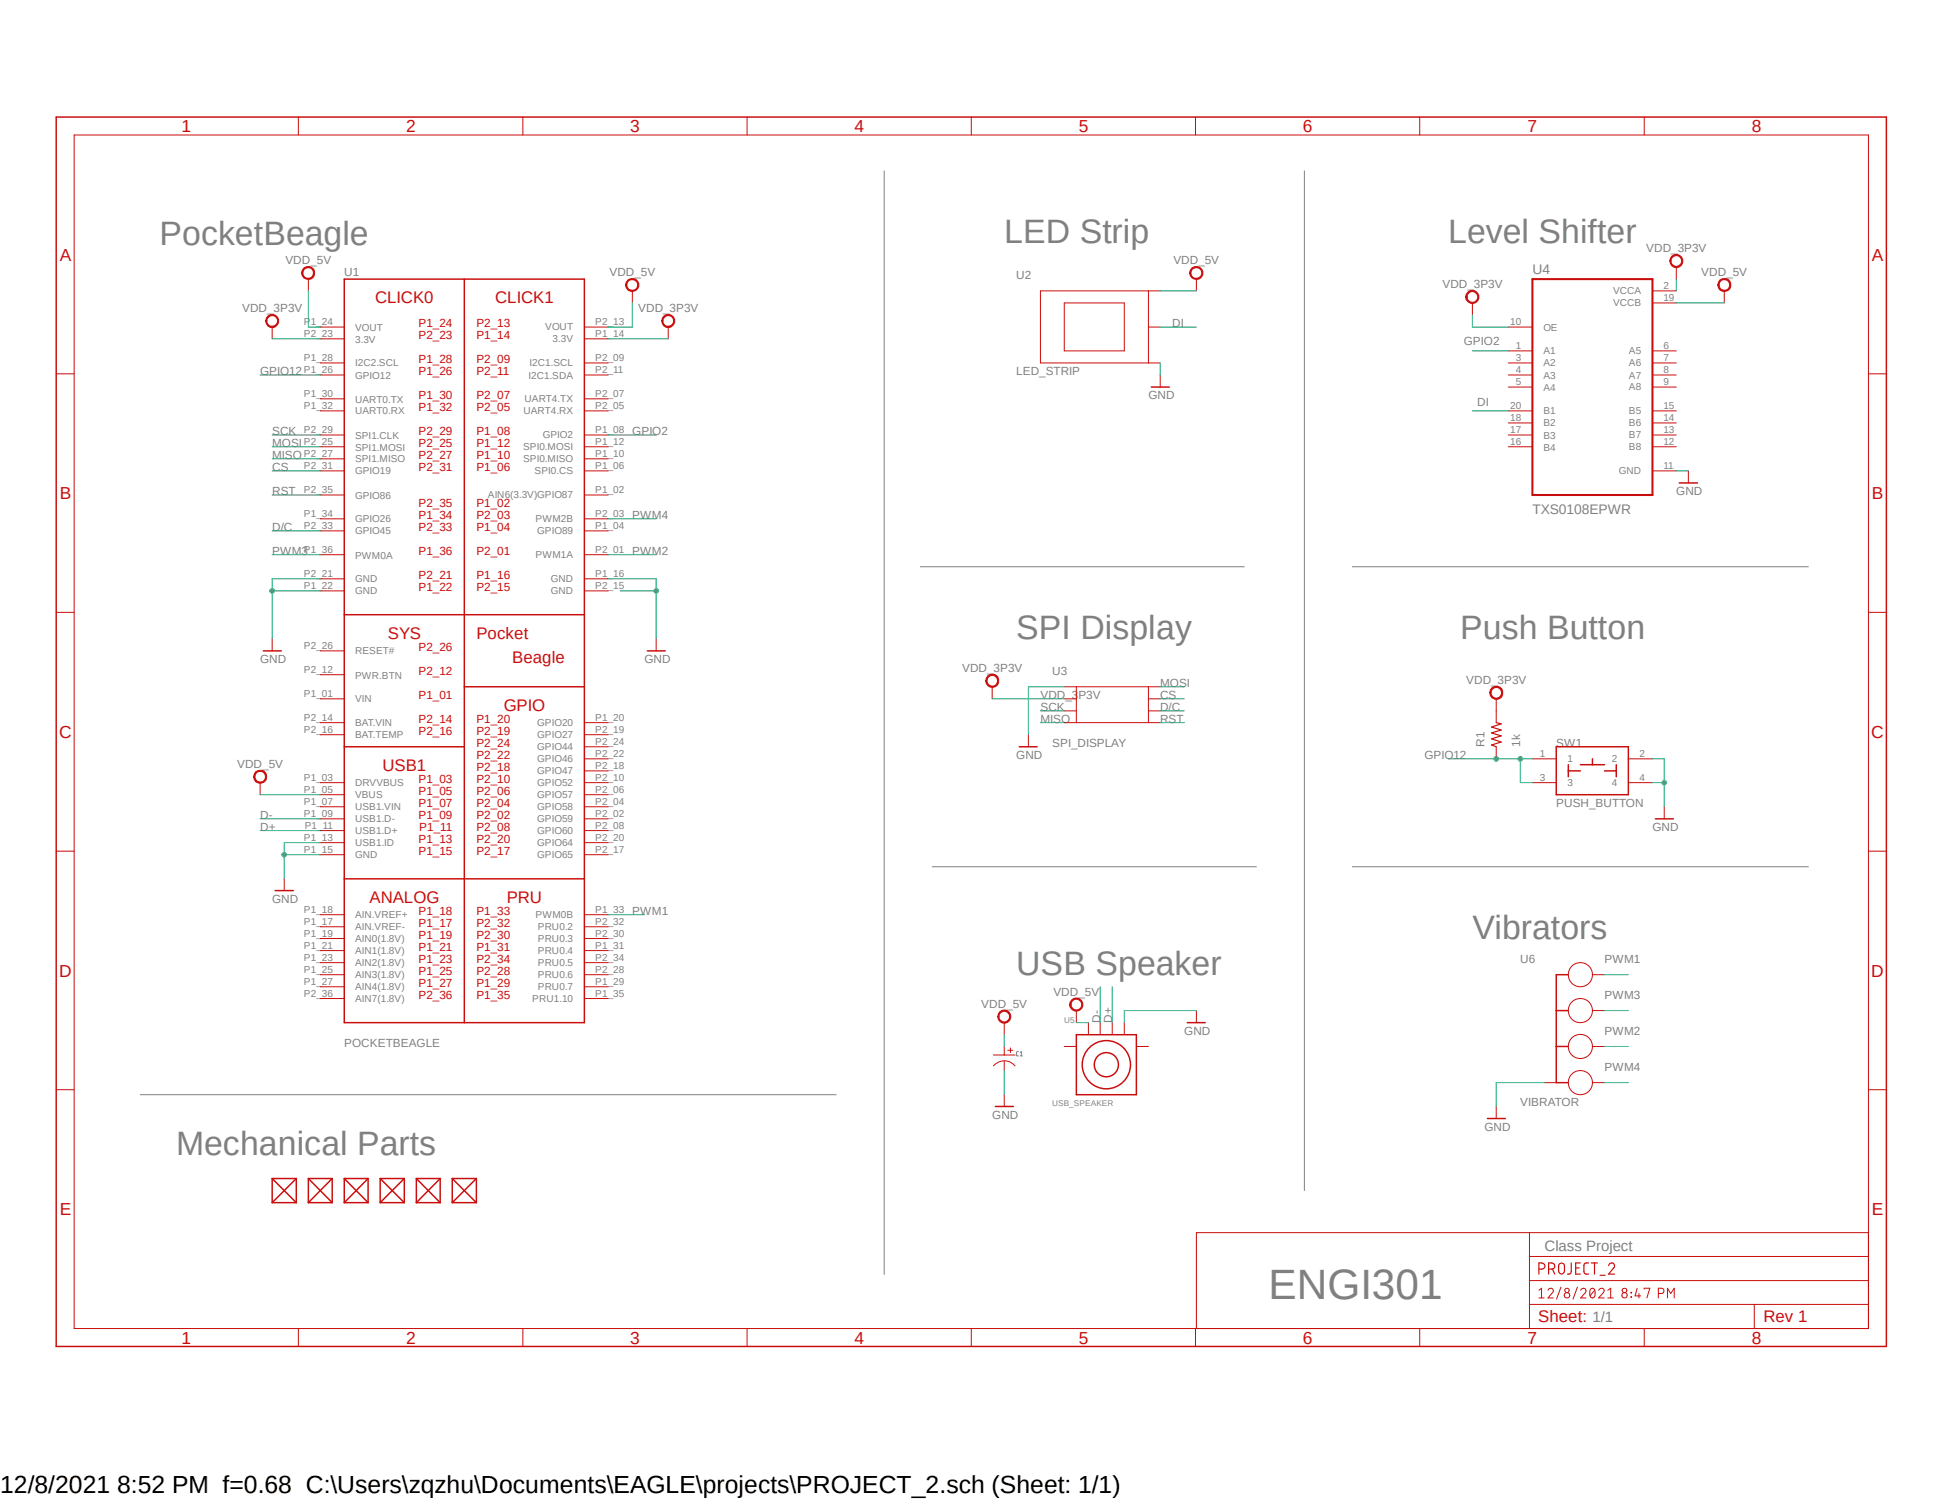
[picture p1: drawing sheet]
<svg xmlns="http://www.w3.org/2000/svg" width="279mm" height="216mm" viewBox="0 0 279 216" stroke-linecap="round" stroke-linejoin="round" font-family="sans-serif">
<path d="M7.7 16.6l264 177.6M271.7 16.6l-264 177.6" fill="none" stroke="#fff" stroke-width=".14"/>
<path d="M127.2 24.6v158.8M187.7 24.6v146.8M132.4 81.6h46.6M194.6 81.6h65.6M134.1 124.8h46.7M194.6 124.8h65.6M20.2 157.6h100.1M146.5 151.3l-.2 .1v.1v.4l.2 .1M146.8 152h.3M146.8 151.5l.1-.2v.7" fill="none" stroke="#808080" stroke-width=".14"/>
<g fill="none" stroke="#c90d0c" stroke-width=".14">
<path d="M10.7 19.4h258.1v171.8h-258.1zM42.9 16.8v2.6M75.2 16.8v2.6M107.5 16.8v2.6M139.7 16.8v2.6M172 16.8v2.6M204.3 16.8v2.6M236.6 16.8v2.6M8.1 53.8h2.6M46.1 48.8h3.4M46.1 47.1h3.4M46.1 54h3.4"/>
<path d="M46.1 52.2h3.4M46.1 57.4h3.4M46.1 59.1h3.4M84.1 48.8h3.4M84.1 47.1h3.4M84.1 54h3.4M84.1 52.2h3.4M84.1 57.4h3.4M84.1 59.1h3.4M153.1 43.6h8.7v6.9h-8.7zM165.2 47.1h1.7M165.2 41.9v10.3"/>
<path d="M166.9 41.9h-17.2v10.3h17.2M166.9 54v1.7M217 47.1h3.5M217 54h3.5M217 52.2h3.5M217 59.1h3.5M217 50.5h3.5M217 55.7h3.5M237.7 54h3.5M237.7 52.2h3.5M237.7 59.1h3.5M237.7 41.9h3.5"/>
<path d="M237.7 43.6h3.5M237.7 50.5h3.5M237.7 55.7h3.5M268.8 53.8h2.6M46.1 71.2h3.4M46.1 76.4h3.4M46.1 67.8h3.4M46.1 62.6h3.4M46.1 66h3.4M46.1 64.3h3.4M46.1 74.7h3.4M46.1 79.8h3.4"/>
<path d="M84.1 71.2h3.4M84.1 76.4h3.4M84.1 67.8h3.4M84.1 62.6h3.4M84.1 66h3.4M84.1 64.3h3.4M84.1 74.7h3.4M84.1 79.8h3.4M217 62.6h3.5M217 64.3h3.5M217 60.9h3.5M237.7 67.8h3.5"/>
<path d="M237.7 62.6h3.5M237.7 64.3h3.5M237.7 60.9h3.5M242.9 67.8v1.7M8.1 88.1h2.6M46.1 83.3h3.4M46.1 85h3.4M46.1 97.1h3.4M46.1 93.7h3.4M84.1 83.3h3.4M84.1 85h3.4M153.1 98.8h13.8"/>
<path d="M154.9 98.8v5.2M165.2 98.8v5.2M268.8 88.1h2.6M46.1 100.6h3.4M46.1 112.6h3.4M46.1 114.4h3.4M46.1 116.1h3.4M46.1 117.9h3.4M46.1 119.5h3.4M46.1 104h3.4M46.1 105.7h3.4M84.1 112.6h3.4"/>
<path d="M84.1 114.4h3.4M84.1 116.1h3.4M84.1 117.9h3.4M84.1 119.5h3.4M84.1 104h3.4M84.1 105.7h3.4M84.1 111h3.4M84.1 109.2h3.4M84.1 107.5h3.4M153.1 100.6h1.8M153.1 104h13.8M153.1 102.3h1.8"/>
<path d="M165.2 100.6h1.7M165.2 102.3h1.7M215.3 102.3v1.7M215.3 107.5v1.7M220.5 112.6h3.4M220.5 109.2h3.4M234.3 112.6h3.4M234.3 109.2h3.4M8.1 122.5h2.6M46.1 121.3h3.4M46.1 123h3.4M46.1 133.4h3.4"/>
<path d="M46.1 135.1h3.4M46.1 136.8h3.4M46.1 138.6h3.4M46.1 131.7h3.4M84.1 121.3h3.4M84.1 123h3.4M84.1 133.4h3.4M84.1 135.1h3.4M84.1 136.8h3.4M84.1 138.6h3.4M84.1 131.7h3.4M268.8 122.5h2.6"/>
<path d="M8.1 156.8h2.6M46.1 140.3h3.4M46.1 142h3.4M46.1 143.7h3.4M84.1 140.3h3.4M84.1 142h3.4M84.1 143.7h3.4M153.1 150.6h1.8M156.6 147.2v1.7M158.3 147.2v1.7M160 147.2v1.7M161.8 147.2v1.7"/>
<path d="M163.5 150.6h1.7M222.2 155.8h1.7M229.1 140.3h1.7M229.1 150.6h1.7M229.1 155.8h1.7M229.1 145.5h1.7M268.8 156.8h2.6M220 177.4v13.8M268.8 177.4h-96.7v13.8M42.9 191.2v2.6M75.2 191.2v2.6M107.5 191.2v2.6"/>
<path d="M139.7 191.2v2.6M172 191.2v2.6M204.3 191.2v2.6M220 187.7h48.8M220 184.3h48.8M220 180.8h48.8M221.4 185.7l.4-.3v1.4M221.4 186.8h.8M222.7 185.7a.4 .4 0 0 1 .5-.3 .4 .4 0 0 1 .3 .5l-.8 .9h.8M224.6 185.3l-.7 1.7M226.9 185.3l-.6 1.7M227.4 185.7a.39 .39 0 0 1 .6-.3 .39 .39 0 0 1 .1 .7l-.7 .7h.8"/>
<path d="M228.8 185.6a.34 .34 0 0 1 .6 0l.1 .2a.78 .78 0 0 1-.4 1 .85 .85 0 0 1-.3-1.2zM229.4 185.7l-.6 .8M230 185.7a.4 .4 0 0 1 .5-.3 .4 .4 0 0 1 .3 .5l-.8 .9h.8M231.3 186.8h.8M231.3 185.7l.4-.3v1.4M234.7 186v.1zM234.7 186.6v.1zM235.5 185.4l-.3 1.1h.9M235.8 186.2v.6M236.6 185.5v-.1h.8l-.5 1.4M236.6 191.2v2.6M238.6 186.2h.4a.38 .38 0 0 0 .4-.4 .38 .38 0 0 0-.4-.4h-.4v1.4"/>
<path d="M239.9 186.8v-1.4l.5 .8 .5-.8v1.4M252.4 187.7v3.5"/>
<circle cx="227.4" cy="145.5" r="1.74"/>
<circle cx="227.4" cy="140.3" r="1.74"/>
<circle cx="227.4" cy="155.8" r="1.74"/>
<circle cx="227.4" cy="150.6" r="1.74"/>
<circle cx="225.5" cy="185.7" r=".31"/>
<circle cx="225.5" cy="186.4" r=".39"/>
<circle cx="233.7" cy="186.4" r=".39"/>
<circle cx="233.7" cy="185.7" r=".33"/>
</g>
<g fill="none" stroke="#c90d0c" stroke-width=".21">
<path d="M8.1 16.8h263.3v177h-263.3zM49.5 40.2h34.6v107h-34.6zM66.8 40.2v107M165.7 55.7h2.5M241.6 69.5h2.6M49.5 88.5h34.6M66.8 98.8h17.3M49.5 107.5h17.3M223.9 107.5h10.4v6.9h-10.4zM225.6 111h1.8M225.6 110.1v1.7M227.4 110.1h3.4"/>
<path d="M229.1 109.2v.9M230.8 111h1.7M232.5 110.1v1.7M49.5 126.5h34.6M154.9 148.9h8.6v8.7h-8.6zM223.9 145.5h1.7M223.9 150.6h1.7M225.6 140.3h-1.7v15.5h1.7"/>
<circle cx="159.2" cy="153.2" r="1.74"/>
<circle cx="159.2" cy="153.2" r="3.5"/>
</g>
<g fill="none" stroke="#c90d0c" stroke-width=".17">
<path d="M215.3 104l.7 .2-1.4 .4 1.4 .5-1.4 .4 1.4 .4-1.4 .4 1.4 .5-1.4 .4 .7 .3M221.4 182.7h.4a.44 .44 0 0 0 .4-.7l-.4-.2h-.4v1.6M222.8 182.7l.7-.1a.46 .46 0 0 0 .2-.5 .46 .46 0 0 0-.4-.3h-.5v1.6M223.4 182.7l.3 .7M224.3 182a.43 .43 0 0 1 .5-.2 .43 .43 0 0 1 .3 .4v.7a.43 .43 0 0 1-.4 .5 .43 .43 0 0 1-.5-.5zM226.1 181.8v1.2a.4 .4 0 0 1-.6 .4M226.7 182.5h.5M227.4 181.8h-.7v1.6h.7M228.6 181.8h-.6a1.45 1.45 0 0 0-.1 1.4l.1 .1 .6 .1M228.9 181.8h.9M229.4 181.8v1.6M230.2 183.6h.7"/>
<path d="M231.4 182.2a.43 .43 0 0 1 .7-.4 .43 .43 0 0 1 .1 .7l-.8 .9h.9"/>
</g>
<path d="M220.5 40.2h17.2v31h-17.2z" fill="none" stroke="#c90d0c" stroke-width=".3"/>
<path d="M211.2 42a.96 .96 0 0 1 1.5 .3 .96 .96 0 0 1-.7 1.4 .96 .96 0 0 1-1.1-.9h.2a.78 .78 0 0 1 1.1-.7 .78 .78 0 0 1 .2 1.3 .78 .78 0 0 1-1.3-.3v-.3h-.2v-.4z" fill-rule="evenodd" fill="#c90d0c"/>
<path d="M211.2 42a.96 .96 0 0 1 1.5 .3 .96 .96 0 0 1-.7 1.4 .96 .96 0 0 1-1.1-.9h.2a.78 .78 0 0 1 1.1-.7 .78 .78 0 0 1 .2 1.3 .78 .78 0 0 1-1.3-.3v-.3h-.2v-.4zM211.8 43.6v1.7" fill="none" stroke="#c90d0c" stroke-width=".14"/>
<path d="M240.5 36.9a.94 .94 0 0 1 1.5 .2 .94 .94 0 0 1-.6 1.4 .94 .94 0 0 1-1.2-1h.2a.78 .78 0 0 1 1.1-.6 .78 .78 0 0 1 .2 1.3 .78 .78 0 0 1-1.2-.3l-.1-.4h-.2l.1-.3z" fill-rule="evenodd" fill="#c90d0c"/>
<path d="M240.5 36.9a.94 .94 0 0 1 1.5 .2 .94 .94 0 0 1-.6 1.4 .94 .94 0 0 1-1.2-1h.2a.78 .78 0 0 1 1.1-.6 .78 .78 0 0 1 .2 1.3 .78 .78 0 0 1-1.2-.3l-.1-.4h-.2l.1-.3zM241.2 38.4v1.8" fill="none" stroke="#c90d0c" stroke-width=".14"/>
<path d="M247.4 40.3a.95 .95 0 0 1 1.5 .2 .95 .95 0 0 1-.6 1.4 .95 .95 0 0 1-1.2-.9h.2a.78 .78 0 0 1 1-.7 .78 .78 0 0 1 .5 1.1 .78 .78 0 0 1-1.2 .2l-.3-.6h-.2z" fill-rule="evenodd" fill="#c90d0c"/>
<path d="M247.4 40.3a.95 .95 0 0 1 1.5 .2 .95 .95 0 0 1-.6 1.4 .95 .95 0 0 1-1.2-.9h.2a.78 .78 0 0 1 1-.7 .78 .78 0 0 1 .5 1.1 .78 .78 0 0 1-1.2 .2l-.3-.6h-.2zM248.1 41.9v1.7M148 105.7v1.8M239.4 116.1v1.8M172.1 145.5v1.7" fill="none" stroke="#c90d0c" stroke-width=".14"/>
<path d="M146.6 107.5h2.6M238.2 117.9h2.5M170.8 147.2h2.6" fill="none" stroke="#c90d0c" stroke-width=".21"/>
<path d="M214.6 99a.94 .94 0 0 1 1.5 .3 .94 .94 0 0 1-.6 1.3 .94 .94 0 0 1-1.2-.9h.2a.77 .77 0 0 1 1-.7 .77 .77 0 0 1 .3 1.2 .77 .77 0 0 1-1.2-.2l-.1-.3h-.2l.1-.4z" fill-rule="evenodd" fill="#c90d0c"/>
<path d="M39.2 91.9v1.8M214.6 99a.94 .94 0 0 1 1.5 .3 .94 .94 0 0 1-.6 1.3 .94 .94 0 0 1-1.2-.9h.2a.77 .77 0 0 1 1-.7 .77 .77 0 0 1 .3 1.2 .77 .77 0 0 1-1.2-.2l-.1-.3h-.2l.1-.4zM215.3 100.6v1.7M215.3 159.3v1.7" fill="none" stroke="#c90d0c" stroke-width=".14"/>
<path d="M37.9 93.7h2.6M214 161h2.6" fill="none" stroke="#c90d0c" stroke-width=".21"/>
<path d="M38.5 45.5a.94 .94 0 0 1 1.5 .2 .94 .94 0 0 1-.6 1.4 .94 .94 0 0 1-1.2-.9h.2a.78 .78 0 0 1 1-.8 .78 .78 0 0 1 .5 1.2 .78 .78 0 0 1-1.2 .2l-.3-.3v-.3h-.2l.1-.4z" fill-rule="evenodd" fill="#c90d0c"/>
<path d="M38.5 45.5a.94 .94 0 0 1 1.5 .2 .94 .94 0 0 1-.6 1.4 .94 .94 0 0 1-1.2-.9h.2a.78 .78 0 0 1 1-.8 .78 .78 0 0 1 .5 1.2 .78 .78 0 0 1-1.2 .2l-.3-.3v-.3h-.2l.1-.4zM39.2 47.1v1.7" fill="none" stroke="#c90d0c" stroke-width=".14"/>
<path d="M95.5 45.5a.94 .94 0 0 1 1.5 .2 .94 .94 0 0 1-.6 1.4 .94 .94 0 0 1-1.2-.9h.2a.78 .78 0 0 1 1-.8 .78 .78 0 0 1 .4 1.2 .78 .78 0 0 1-1.2 .2l-.2-.3v-.3h-.2l.1-.4z" fill-rule="evenodd" fill="#c90d0c"/>
<path d="M95.5 45.5a.94 .94 0 0 1 1.5 .2 .94 .94 0 0 1-.6 1.4 .94 .94 0 0 1-1.2-.9h.2a.78 .78 0 0 1 1-.8 .78 .78 0 0 1 .4 1.2 .78 .78 0 0 1-1.2 .2l-.2-.3v-.3h-.2l.1-.4zM96.1 47.1v1.7M94.4 91.9v1.8M40.9 126.5v1.7M142.9 151.8h3.1M142.9 153.4a2.04 2.04 0 0 1 3.1 0M144.5 150.6v1.2M144.5 152.7v1.4M145 151.2h.7M145.4 150.8v.7" fill="none" stroke="#c90d0c" stroke-width=".14"/>
<g fill="none" stroke="#c90d0c" stroke-width=".21">
<path d="M93.1 93.7h2.6M39.6 128.2h2.6M39.2 169.6h3.4M39.2 173.1h3.4M39.2 169.6l3.4 3.5M39.2 169.6v3.5M42.6 169.6l-3.4 3.5M42.6 169.6v3.5M44.4 169.6l3.4 3.5M44.4 169.6h3.4M44.4 173.1h3.4M44.4 169.6v3.5"/>
<path d="M47.8 169.6l-3.4 3.5M47.8 169.6v3.5M49.5 169.6h3.5M49.5 173.1h3.5M49.5 169.6l3.5 3.5M49.5 169.6v3.5M53 169.6l-3.5 3.5M53 169.6v3.5M54.7 169.6h3.5M54.7 173.1h3.5M54.7 169.6l3.5 3.5M54.7 169.6v3.5"/>
<path d="M58.2 169.6l-3.5 3.5M58.2 169.6v3.5M59.9 169.6h3.4M59.9 173.1h3.4M59.9 169.6l3.4 3.5M59.9 169.6v3.5M63.3 169.6l-3.4 3.5M63.3 169.6v3.5M65.1 169.6h3.4M65.1 173.1h3.4M65.1 169.6l3.4 3.5M65.1 169.6v3.5"/>
<path d="M68.5 169.6l-3.4 3.5M68.5 169.6v3.5"/>
</g>
<path d="M171.5 38.6a.96 .96 0 0 1 1.5 .3 .96 .96 0 0 1-.7 1.3 .96 .96 0 0 1-1.1-.9h.1a.79 .79 0 0 1 1.1-.8 .79 .79 0 0 1 .3 1.3 .79 .79 0 0 1-1.3-.2l-.1-.3h-.1v-.4z" fill-rule="evenodd" fill="#c90d0c"/>
<path d="M171.5 38.6a.96 .96 0 0 1 1.5 .3 .96 .96 0 0 1-.7 1.3 .96 .96 0 0 1-1.1-.9h.1a.79 .79 0 0 1 1.1-.8 .79 .79 0 0 1 .3 1.3 .79 .79 0 0 1-1.3-.2l-.1-.3h-.1v-.4zM172.1 40.2v1.7" fill="none" stroke="#c90d0c" stroke-width=".14"/>
<path d="M143.8 145.6a.94 .94 0 0 1 1.5 .2 .94 .94 0 0 1-.5 1.4 .94 .94 0 0 1-1.2-.9h.1a.77 .77 0 0 1 1-.7 .77 .77 0 0 1 .5 1.1 .77 .77 0 0 1-1.2 .2l-.2-.3-.1-.3h-.1v-.4z" fill-rule="evenodd" fill="#c90d0c"/>
<path d="M143.8 145.6a.94 .94 0 0 1 1.5 .2 .94 .94 0 0 1-.5 1.4 .94 .94 0 0 1-1.2-.9h.1a.77 .77 0 0 1 1-.7 .77 .77 0 0 1 .5 1.1 .77 .77 0 0 1-1.2 .2l-.2-.3-.1-.3h-.1v-.4zM144.5 147.2v1.7M144.5 157.6v1.7" fill="none" stroke="#c90d0c" stroke-width=".14"/>
<path d="M143.2 159.3h2.6" fill="none" stroke="#c90d0c" stroke-width=".21"/>
<path d="M90.3 40.3a.96 .96 0 0 1 1.5 .3 .96 .96 0 0 1-.6 1.4 .96 .96 0 0 1-1.2-1h.2a.8 .8 0 0 1 1-.7 .8 .8 0 0 1 .5 1.1 .8 .8 0 0 1-1.3 .2l-.2-.6h-.2l.1-.4z" fill-rule="evenodd" fill="#c90d0c"/>
<path d="M90.3 40.3a.96 .96 0 0 1 1.5 .3 .96 .96 0 0 1-.6 1.4 .96 .96 0 0 1-1.2-1h.2a.8 .8 0 0 1 1-.7 .8 .8 0 0 1 .5 1.1 .8 .8 0 0 1-1.3 .2l-.2-.6h-.2l.1-.4zM91 41.9v1.7" fill="none" stroke="#c90d0c" stroke-width=".14"/>
<path d="M43.7 38.6a.94 .94 0 0 1 1.5 .3 .94 .94 0 0 1-.7 1.3 .94 .94 0 0 1-1.1-.9h.2a.77 .77 0 0 1 1-.7 .77 .77 0 0 1 .3 1.2 .77 .77 0 0 1-1.3-.2v-.3h-.2l.1-.4z" fill-rule="evenodd" fill="#c90d0c"/>
<path d="M43.7 38.6a.94 .94 0 0 1 1.5 .3 .94 .94 0 0 1-.7 1.3 .94 .94 0 0 1-1.1-.9h.2a.77 .77 0 0 1 1-.7 .77 .77 0 0 1 .3 1.2 .77 .77 0 0 1-1.3-.2v-.3h-.2l.1-.4zM44.4 40.2v1.7" fill="none" stroke="#c90d0c" stroke-width=".14"/>
<path d="M142.1 97.3a.94 .94 0 0 1 1.5 .2 .94 .94 0 0 1-.6 1.4 .94 .94 0 0 1-1.2-.9h.2a.77 .77 0 0 1 .9-.8 .77 .77 0 0 1 .5 1.1 .77 .77 0 0 1-1.2 .3l-.2-.6h-.2z" fill-rule="evenodd" fill="#c90d0c"/>
<path d="M142.1 97.3a.94 .94 0 0 1 1.5 .2 .94 .94 0 0 1-.6 1.4 .94 .94 0 0 1-1.2-.9h.2a.77 .77 0 0 1 .9-.8 .77 .77 0 0 1 .5 1.1 .77 .77 0 0 1-1.2 .3l-.2-.6h-.2zM142.7 98.8v1.8" fill="none" stroke="#c90d0c" stroke-width=".14"/>
<path d="M154.2 143.9a.96 .96 0 0 1 1.5 .3 .96 .96 0 0 1-.6 1.4 .96 .96 0 0 1-1.2-1h.2a.78 .78 0 0 1 1.1-.6 .78 .78 0 0 1 .2 1.2 .78 .78 0 0 1-1.3-.3v-.3h-.2l.1-.4z" fill-rule="evenodd" fill="#c90d0c"/>
<path d="M154.2 143.9a.96 .96 0 0 1 1.5 .3 .96 .96 0 0 1-.6 1.4 .96 .96 0 0 1-1.2-1h.2a.78 .78 0 0 1 1.1-.6 .78 .78 0 0 1 .2 1.2 .78 .78 0 0 1-1.3-.3v-.3h-.2l.1-.4zM154.9 145.5v1.7" fill="none" stroke="#c90d0c" stroke-width=".14"/>
<path d="M36.8 111.1a.95 .95 0 0 1 1.5 .2 .95 .95 0 0 1-.6 1.4 .95 .95 0 0 1-1.2-.9h.2a.78 .78 0 0 1 .9-.7 .78 .78 0 0 1 .5 1.1 .78 .78 0 0 1-1.2 .2l-.2-.6h-.2z" fill-rule="evenodd" fill="#c90d0c"/>
<path d="M36.8 111.1a.95 .95 0 0 1 1.5 .2 .95 .95 0 0 1-.6 1.4 .95 .95 0 0 1-1.2-.9h.2a.78 .78 0 0 1 .9-.7 .78 .78 0 0 1 .5 1.1 .78 .78 0 0 1-1.2 .2l-.2-.6h-.2zM37.4 112.6v1.8" fill="none" stroke="#c90d0c" stroke-width=".14"/>
<path d="M166.9 47.1h5.2M166.9 52.2v1.8M211.8 59.1h5.2M241.2 67.8h1.7M153.1 98.8h-5.1v6.9M237.7 109.2h1.7v6.9M237.7 112.6h1.7M172.1 145.5h-10.3v1.7" fill="none" stroke="#0dab76" stroke-width=".14"/>
<circle cx="239.4" cy="112.6" r=".33" fill="#0dab76"/>
<g fill="none" stroke="#0dab76" stroke-width=".14">
<path d="M39.2 85h6.9M46.1 83.3h-6.9v8.6M222.2 155.8h-6.9v3.5"/>
<circle cx="239.4" cy="112.6" r=".33"/>
</g>
<circle cx="39.2" cy="85" r=".33" fill="#0dab76"/>
<g fill="none" stroke="#0dab76" stroke-width=".14">
<path d="M40.9 123h5.2M46.1 121.3h-5.2v5.2"/>
<circle cx="39.2" cy="85" r=".33"/>
</g>
<circle cx="40.9" cy="123" r=".33" fill="#0dab76"/>
<g fill="none" stroke="#0dab76" stroke-width=".14">
<path d="M87.5 83.3h6.9v8.6M89.2 85h5.2"/>
<circle cx="40.9" cy="123" r=".33"/>
</g>
<circle cx="94.4" cy="85" r=".33" fill="#0dab76"/>
<g fill="none" stroke="#0dab76" stroke-width=".14">
<path d="M39.2 48.8h6.9M44.4 41.9v5.2h1.7M87.5 48.8h8.6M91 43.6v3.5h-3.5M166.9 41.9h5.2M211.8 45.3v1.8h5.2M211.8 50.5h5.2M241.2 40.2v1.7M241.2 43.6h6.9M39.2 62.6h6.9M39.2 66h6.9M39.2 64.3h6.9"/>
<path d="M39.2 67.8h6.9M39.2 76.4h6.9M39.2 71.2h6.9M87.5 62.6h6.9M166.9 98.8h3.5M37.4 114.4h8.7M37.4 117.9h8.7M37.4 119.5h8.7M142.7 100.6h10.4M149.7 102.3h3.4M149.7 104h3.4M166.9 100.6h3.5"/>
<path d="M166.9 102.3h3.5M166.9 104h3.5M208.4 109.2h12.1M218.7 109.2v3.4h1.8M144.5 148.9v1.7M144.5 154.1v3.5M154.9 147.2h1.7M158.3 142v5.2M160 142v5.2"/>
<circle cx="94.4" cy="85" r=".33"/>
</g>
<circle cx="218.7" cy="109.2" r=".33" fill="#0dab76"/>
<circle cx="218.7" cy="109.2" r=".33" fill="none" stroke="#0dab76" stroke-width=".14"/>
<circle cx="215.3" cy="109.2" r=".33" fill="#0dab76"/>
<g fill="none" stroke="#0dab76" stroke-width=".14">
<path d="M37.4 54h8.7M39.2 79.8h6.9M87.5 79.8h6.9M87.5 74.7h6.9M87.5 131.7h5.2M230.8 140.3h3.5M230.8 145.5h3.5M230.8 150.6h3.5M230.8 155.8h3.5"/>
<circle cx="215.3" cy="109.2" r=".33"/>
</g>
<text font-size="6.1" fill="#808080" x="182.5" y="186.9">ENGI301</text>
<g font-size="4.9" fill="#808080">
<text x="22.9" y="35.3">PocketBeagle</text>
<text x="144.5" y="35">LED Strip</text>
<text x="208.4" y="35">Level Shifter</text>
<text x="146.2" y="91.9">SPI Display</text>
<text x="210.1" y="91.9">Push Button</text>
<text x="211.8" y="135.1">Vibrators</text>
<text x="146.2" y="140.3">USB Speaker</text>
<text x="25.4" y="166.2">Mechanical Parts</text>
</g>
<text font-size="3.6" x="0" y="214.9">12/8/2021 8:52 PM f=0.68 C:\Users\zqzhu\Documents\EAGLE\projects\PROJECT_2.sch (Sheet: 1/1)</text>
<g font-size="2.5" fill="#c90d0c">
<text x="26.1" y="19">1</text>
<text x="58.4" y="19">2</text>
<text x="90.7" y="19">3</text>
<text x="122.9" y="19">4</text>
<text x="155.2" y="19">5</text>
<text x="187.5" y="19">6</text>
<text x="219.8" y="19">7</text>
<text x="252" y="19">8</text>
<text x="8.6" y="37.5">A</text>
<text x="269.3" y="37.5">A</text>
<text x="8.6" y="71.8">B</text>
<text x="269.3" y="71.8">B</text>
<text x="8.5" y="106.2">C</text>
<text x="269.2" y="106.2">C</text>
<text x="8.5" y="140.6">D</text>
<text x="269.2" y="140.6">D</text>
<text x="8.6" y="174.9">E</text>
<text x="269.3" y="174.9">E</text>
<text x="26.1" y="193.4">1</text>
<text x="58.4" y="193.4">2</text>
<text x="90.7" y="193.4">3</text>
<text x="122.9" y="193.4">4</text>
<text x="155.2" y="193.4">5</text>
<text x="187.5" y="193.4">6</text>
<text x="219.8" y="193.4">7</text>
<text x="252" y="193.4">8</text>
</g>
<g font-size="2.4" fill="#c90d0c">
<text x="54" y="43.6">CLICK0</text>
<text x="71.3" y="43.6">CLICK1</text>
<text x="55.8" y="91.9">SYS</text>
<text x="68.5" y="91.9">Pocket</text>
<text x="73.7" y="95.4">Beagle</text>
<text x="72.5" y="102.3">GPIO</text>
<text x="55" y="111">USB1</text>
<text x="53.2" y="129.9">ANALOG</text>
<text x="72.9" y="129.9">PRU</text>
<text x="221.3" y="190.3">Sheet: 1/1</text>
<text x="253.7" y="190.3">Rev 1</text>
</g>
<text font-size="2.2" fill="#808080" x="222.2" y="180">Class Project</text>
<g font-size="2" fill="#808080">
<text x="220.5" y="39.5">U4</text>
<text x="220.5" y="74">TXS0108EPWR</text>
</g>
<g font-size="1.7" fill="#808080">
<text x="41.1" y="38">VDD_5V</text>
<text x="49.5" y="39.7">U1</text>
<text x="87.7" y="39.7">VDD_5V</text>
<text x="146.2" y="40.2">U2</text>
<text x="168.8" y="38">VDD_5V</text>
<text x="207.5" y="41.4">VDD_3P3V</text>
<text x="236.9" y="36.3">VDD_3P3V</text>
<text x="244.8" y="39.7">VDD_5V</text>
<text x="34.8" y="44.9">VDD_3P3V</text>
<text x="91.8" y="44.9">VDD_3P3V</text>
<text x="168.7" y="47.1">DI</text>
<text x="37.4" y="54">GPIO12</text>
<text x="146.2" y="54">LED_STRIP</text>
<text x="210.6" y="49.7">GPIO2</text>
<text x="165.2" y="57.4">GND</text>
<text x="212.5" y="58.5">DI</text>
<text x="39.2" y="62.6">SCK</text>
<text x="39.2" y="64.3">MOSI</text>
<text x="91" y="62.6">GPIO2</text>
<text x="39.2" y="66">MISO</text>
<text x="39.2" y="67.8">CS</text>
<text x="39.2" y="71.2">RST</text>
<text x="241.2" y="71.2">GND</text>
<text x="39.2" y="76.4">D/C</text>
<text x="91" y="74.7">PWM4</text>
<text x="39.2" y="79.9">PWM3</text>
<text x="91" y="79.9">PWM2</text>
<text x="37.4" y="95.4">GND</text>
<text x="92.7" y="95.4">GND</text>
<text x="138.4" y="96.7">VDD_3P3V</text>
<text x="149.7" y="100.6">VDD_3P3V</text>
<text x="151.4" y="97.1">U3</text>
<text x="166.9" y="98.8">MOSI</text>
<text x="166.9" y="100.6">CS</text>
<text x="210.9" y="98.4">VDD_3P3V</text>
<text x="149.7" y="102.3">SCK</text>
<text x="149.7" y="104">MISO</text>
<text x="151.4" y="107.5">SPI_DISPLAY</text>
<text x="166.9" y="102.3">D/C</text>
<text x="166.9" y="104">RST</text>
<text x="213.6" y="107.5" transform="rotate(-90 213.6 107.5)">R1</text>
<text x="218.7" y="107.5" transform="rotate(-90 218.7 107.5)">1k</text>
<text x="223.9" y="107.5">SW1</text>
<text x="34.1" y="110.5">VDD_5V</text>
<text x="146.2" y="109.2">GND</text>
<text x="204.9" y="109.2">GPIO12</text>
<text x="37.4" y="117.9">D-</text>
<text x="37.4" y="119.5">D+</text>
<text x="223.9" y="116.1">PUSH_BUTTON</text>
<text x="237.7" y="119.5">GND</text>
<text x="39.2" y="129.9">GND</text>
<text x="91" y="131.7">PWM1</text>
<text x="151.6" y="143.3">VDD_5V</text>
<text x="218.7" y="138.6">U6</text>
<text x="230.8" y="138.6">PWM1</text>
<text x="230.8" y="143.7">PWM3</text>
<text x="141.2" y="145">VDD_5V</text>
<text x="158.3" y="147.2" transform="rotate(-90 158.3 147.2)">D-</text>
<text x="160" y="147.2" transform="rotate(-90 160 147.2)">D+</text>
<text x="170.4" y="148.9">GND</text>
<text x="230.8" y="148.9">PWM2</text>
<text x="49.5" y="150.7">POCKETBEAGLE</text>
<text x="230.8" y="154.1">PWM4</text>
<text x="142.7" y="161">GND</text>
<text x="218.7" y="159.3">VIBRATOR</text>
<text x="213.6" y="162.7">GND</text>
</g>
<g font-size="1.7" fill="#c90d0c">
<text x="60.2" y="47.1">P1_24</text>
<text x="68.5" y="47.1">P2_13</text>
<text x="60.2" y="54">P1_26</text>
<text x="60.2" y="52.2">P1_28</text>
<text x="60.2" y="48.8">P2_23</text>
<text x="68.5" y="48.8">P1_14</text>
<text x="68.5" y="52.2">P2_09</text>
<text x="68.5" y="54">P2_11</text>
<text x="60.2" y="59.1">P1_32</text>
<text x="60.2" y="57.4">P1_30</text>
<text x="68.5" y="57.4">P2_07</text>
<text x="68.5" y="59.1">P2_05</text>
<text x="60.2" y="64.3">P2_25</text>
<text x="60.2" y="62.6">P2_29</text>
<text x="68.5" y="62.6">P1_08</text>
<text x="68.5" y="64.3">P1_12</text>
<text x="60.2" y="66">P2_27</text>
<text x="60.2" y="67.8">P2_31</text>
<text x="68.5" y="67.8">P1_06</text>
<text x="68.5" y="66">P1_10</text>
<text x="60.2" y="74.7">P1_34</text>
<text x="60.2" y="76.4">P2_33</text>
<text x="60.2" y="72.9">P2_35</text>
<text x="68.5" y="72.9">P1_02</text>
<text x="68.5" y="76.4">P1_04</text>
<text x="68.5" y="74.7">P2_03</text>
<text x="60.2" y="79.9">P1_36</text>
<text x="60.2" y="83.3">P2_21</text>
<text x="68.5" y="79.9">P2_01</text>
<text x="68.5" y="83.3">P1_16</text>
<text x="60.2" y="85">P1_22</text>
<text x="68.5" y="85">P2_15</text>
<text x="60.2" y="93.7">P2_26</text>
<text x="60.2" y="100.6">P1_01</text>
<text x="60.2" y="97.1">P2_12</text>
<text x="60.2" y="104">P2_14</text>
<text x="60.2" y="105.7">P2_16</text>
<text x="68.5" y="104">P1_20</text>
<text x="68.5" y="105.7">P2_19</text>
<text x="68.5" y="107.5">P2_24</text>
<text x="60.2" y="112.6">P1_03</text>
<text x="68.5" y="112.6">P2_10</text>
<text x="68.5" y="111">P2_18</text>
<text x="68.5" y="109.2">P2_22</text>
<text x="60.2" y="114.4">P1_05</text>
<text x="60.2" y="116.1">P1_07</text>
<text x="60.2" y="117.9">P1_09</text>
<text x="60.3" y="119.5">P1_11</text>
<text x="68.5" y="117.9">P2_02</text>
<text x="68.5" y="114.4">P2_06</text>
<text x="68.5" y="119.5">P2_08</text>
<text x="68.5" y="116.1">P2_04</text>
<text x="60.2" y="121.3">P1_13</text>
<text x="60.2" y="123">P1_15</text>
<text x="68.5" y="123">P2_17</text>
<text x="68.5" y="121.3">P2_20</text>
<text x="60.2" y="131.7">P1_18</text>
<text x="68.5" y="131.7">P1_33</text>
<text x="60.2" y="133.4">P1_17</text>
<text x="60.2" y="135.1">P1_19</text>
<text x="60.2" y="136.8">P1_21</text>
<text x="68.5" y="136.8">P1_31</text>
<text x="68.5" y="135.1">P2_30</text>
<text x="68.5" y="133.4">P2_32</text>
<text x="60.2" y="138.6">P1_23</text>
<text x="60.2" y="140.3">P1_25</text>
<text x="60.2" y="142">P1_27</text>
<text x="60.2" y="143.7">P2_36</text>
<text x="68.5" y="143.7">P1_35</text>
<text x="68.5" y="140.3">P2_28</text>
<text x="68.5" y="138.6">P2_34</text>
<text x="68.5" y="142">P1_29</text>
</g>
<g font-size="1.4" fill="#808080">
<text x="239.3" y="41.7">2</text>
<text x="43.7" y="46.8">P1_24</text>
<text x="51.1" y="47.6">VOUT</text>
<text x="78.4" y="47.5">VOUT</text>
<text x="85.6" y="46.8">P2_13</text>
<text x="217.3" y="46.8">10</text>
<text x="222" y="47.6">OE</text>
<text x="232.1" y="42.4">VCCA</text>
<text x="232.1" y="44.1">VCCB</text>
<text x="239.3" y="43.4">19</text>
<text x="43.7" y="53.7">P1_26</text>
<text x="43.7" y="52">P1_28</text>
<text x="43.7" y="48.6">P2_23</text>
<text x="51.1" y="52.7">I2C2.SCL</text>
<text x="51.1" y="49.3">3.3V</text>
<text x="76.2" y="52.7">I2C1.SCL</text>
<text x="79.5" y="49.3">3.3V</text>
<text x="85.6" y="48.6">P1_14</text>
<text x="85.6" y="52">P2_09</text>
<text x="85.6" y="53.7">P2_11</text>
<text x="218.1" y="50.3">1</text>
<text x="218.1" y="52">3</text>
<text x="218.1" y="53.7">4</text>
<text x="222" y="51">A1</text>
<text x="222" y="52.7">A2</text>
<text x="234.4" y="51">A5</text>
<text x="234.4" y="52.7">A6</text>
<text x="239.3" y="50.3">6</text>
<text x="239.3" y="52">7</text>
<text x="239.3" y="53.7">8</text>
<text x="43.7" y="57.2">P1_30</text>
<text x="43.7" y="58.9">P1_32</text>
<text x="51.1" y="54.5">GPIO12</text>
<text x="51.1" y="58">UART0.TX</text>
<text x="51.1" y="59.6">UART0.RX</text>
<text x="75.3" y="59.6">UART4.RX</text>
<text x="75.5" y="57.9">UART4.TX</text>
<text x="76" y="54.5">I2C1.SDA</text>
<text x="85.6" y="58.9">P2_05</text>
<text x="85.6" y="57.2">P2_07</text>
<text x="217.3" y="58.9">20</text>
<text x="218.1" y="55.5">5</text>
<text x="222" y="54.5">A3</text>
<text x="222" y="56.2">A4</text>
<text x="222" y="59.6">B1</text>
<text x="234.4" y="54.5">A7</text>
<text x="234.4" y="56.2">A8</text>
<text x="234.4" y="59.6">B5</text>
<text x="239.3" y="55.5">9</text>
<text x="239.3" y="58.9">15</text>
<text x="43.7" y="64.1">P2_25</text>
<text x="43.7" y="65.8">P2_27</text>
<text x="43.7" y="62.4">P2_29</text>
<text x="51.1" y="64.9">SPI1.MOSI</text>
<text x="51.1" y="63.1">SPI1.CLK</text>
<text x="75.3" y="64.8">SPI0.MOSI</text>
<text x="78.1" y="63.1">GPIO2</text>
<text x="85.6" y="62.4">P1_08</text>
<text x="85.6" y="65.8">P1_10</text>
<text x="85.6" y="64.1">P1_12</text>
<text x="217.3" y="60.6">18</text>
<text x="217.3" y="62.4">17</text>
<text x="217.3" y="64.1">16</text>
<text x="222" y="61.4">B2</text>
<text x="222" y="63.1">B3</text>
<text x="222" y="64.9">B4</text>
<text x="234.4" y="61.4">B6</text>
<text x="234.4" y="63.1">B7</text>
<text x="234.4" y="64.8">B8</text>
<text x="239.3" y="60.6">14</text>
<text x="239.3" y="62.4">13</text>
<text x="239.3" y="64.1">12</text>
<text x="43.7" y="67.5">P2_31</text>
<text x="43.7" y="71">P2_35</text>
<text x="51.1" y="66.5">SPI1.MISO</text>
<text x="51.1" y="68.3">GPIO19</text>
<text x="51.1" y="71.8">GPIO86</text>
<text x="70.2" y="71.7">AIN6(3.3V)GPIO87</text>
<text x="75.3" y="66.5">SPI0.MISO</text>
<text x="76.9" y="68.3">SPI0.CS</text>
<text x="85.6" y="71">P1_02</text>
<text x="85.6" y="67.5">P1_06</text>
<text x="232.9" y="68.3">GND</text>
<text x="239.3" y="67.5">11</text>
<text x="43.7" y="74.4">P1_34</text>
<text x="43.7" y="76.2">P2_33</text>
<text x="51.1" y="75.2">GPIO26</text>
<text x="51.1" y="76.9">GPIO45</text>
<text x="77" y="75.2">PWM2B</text>
<text x="77.3" y="76.9">GPIO89</text>
<text x="85.6" y="76.2">P1_04</text>
<text x="85.6" y="74.4">P2_03</text>
<text x="43.7" y="83.1">P2_21</text>
<text x="43.7" y="79.6">P1_36</text>
<text x="51.1" y="83.8">GND</text>
<text x="51.1" y="80.4">PWM0A</text>
<text x="77" y="80.4">PWM1A</text>
<text x="79.2" y="83.8">GND</text>
<text x="85.6" y="83.1">P1_16</text>
<text x="85.6" y="79.6">P2_01</text>
<text x="43.7" y="84.8">P1_22</text>
<text x="51.1" y="85.6">GND</text>
<text x="79.2" y="85.6">GND</text>
<text x="85.6" y="84.8">P2_15</text>
<text x="43.7" y="93.4">P2_26</text>
<text x="51.1" y="94.2">RESET#</text>
<text x="43.7" y="100.3">P1_01</text>
<text x="43.7" y="96.9">P2_12</text>
<text x="51.1" y="101.1">VIN</text>
<text x="51.1" y="97.7">PWR.BTN</text>
<text x="43.7" y="103.8">P2_14</text>
<text x="43.7" y="105.5">P2_16</text>
<text x="51.1" y="104.6">BAT.VIN</text>
<text x="51.1" y="106.3">BAT.TEMP</text>
<text x="77.3" y="104.5">GPIO20</text>
<text x="77.3" y="106.3">GPIO27</text>
<text x="77.3" y="108">GPIO44</text>
<text x="85.6" y="103.8">P1_20</text>
<text x="85.6" y="105.5">P2_19</text>
<text x="85.6" y="107.2">P2_24</text>
<text x="43.7" y="112.4">P1_03</text>
<text x="51.1" y="113.2">DRVVBUS</text>
<text x="77.3" y="113.2">GPIO52</text>
<text x="77.3" y="111.4">GPIO47</text>
<text x="77.3" y="109.7">GPIO46</text>
<text x="85.6" y="112.4">P2_10</text>
<text x="85.6" y="110.7">P2_18</text>
<text x="85.6" y="109">P2_22</text>
<text x="221.5" y="109">1</text>
<text x="221.5" y="112.4">3</text>
<text x="225.5" y="109.7">1</text>
<text x="225.5" y="113.2">3</text>
<text x="231.9" y="109.7">2</text>
<text x="231.9" y="113.2">4</text>
<text x="235.9" y="109">2</text>
<text x="235.9" y="112.4">4</text>
<text x="43.7" y="114.1">P1_05</text>
<text x="43.7" y="115.9">P1_07</text>
<text x="43.7" y="117.6">P1_09</text>
<text x="43.9" y="119.3">P1_11</text>
<text x="51.1" y="114.9">VBUS</text>
<text x="51.1" y="116.6">USB1.VIN</text>
<text x="51.1" y="118.4">USB1.D-</text>
<text x="77.3" y="118.3">GPIO59</text>
<text x="77.3" y="116.6">GPIO58</text>
<text x="77.3" y="114.9">GPIO57</text>
<text x="85.6" y="117.6">P2_02</text>
<text x="85.6" y="115.9">P2_04</text>
<text x="85.6" y="114.1">P2_06</text>
<text x="85.6" y="119.3">P2_08</text>
<text x="43.7" y="121.1">P1_13</text>
<text x="43.7" y="122.8">P1_15</text>
<text x="51.1" y="120.1">USB1.D+</text>
<text x="51.1" y="121.8">USB1.ID</text>
<text x="51.1" y="123.5">GND</text>
<text x="77.3" y="123.5">GPIO65</text>
<text x="77.3" y="120.1">GPIO60</text>
<text x="77.3" y="121.8">GPIO64</text>
<text x="85.6" y="122.8">P2_17</text>
<text x="85.6" y="121.1">P2_20</text>
<text x="43.7" y="131.4">P1_18</text>
<text x="85.6" y="131.4">P1_33</text>
<text x="43.7" y="133.1">P1_17</text>
<text x="43.7" y="134.9">P1_19</text>
<text x="43.7" y="136.6">P1_21</text>
<text x="51.1" y="133.9">AIN.VREF-</text>
<text x="51.1" y="135.6">AIN0(1.8V)</text>
<text x="51.1" y="137.4">AIN1(1.8V)</text>
<text x="51.1" y="132.2">AIN.VREF+</text>
<text x="77" y="132.2">PWM0B</text>
<text x="77.4" y="137.3">PRU0.4</text>
<text x="77.4" y="135.6">PRU0.3</text>
<text x="77.4" y="133.9">PRU0.2</text>
<text x="85.6" y="136.6">P1_31</text>
<text x="85.6" y="134.9">P2_30</text>
<text x="85.6" y="133.1">P2_32</text>
<text x="43.7" y="138.3">P1_23</text>
<text x="43.7" y="140">P1_25</text>
<text x="43.7" y="141.8">P1_27</text>
<text x="43.7" y="143.5">P2_36</text>
<text x="51.1" y="139.1">AIN2(1.8V)</text>
<text x="51.1" y="140.8">AIN3(1.8V)</text>
<text x="51.1" y="142.5">AIN4(1.8V)</text>
<text x="77.4" y="142.5">PRU0.7</text>
<text x="77.4" y="140.8">PRU0.6</text>
<text x="77.4" y="139.1">PRU0.5</text>
<text x="85.6" y="141.8">P1_29</text>
<text x="85.6" y="143.5">P1_35</text>
<text x="85.6" y="140">P2_28</text>
<text x="85.6" y="138.3">P2_34</text>
<text x="51.1" y="144.3">AIN7(1.8V)</text>
<text x="76.6" y="144.2">PRU1.10</text>
</g>
<g font-size="1.2" fill="#808080">
<text x="153.1" y="147.2">U5</text>
<text x="151.4" y="159.3">USB_SPEAKER</text>
</g>
</svg>
